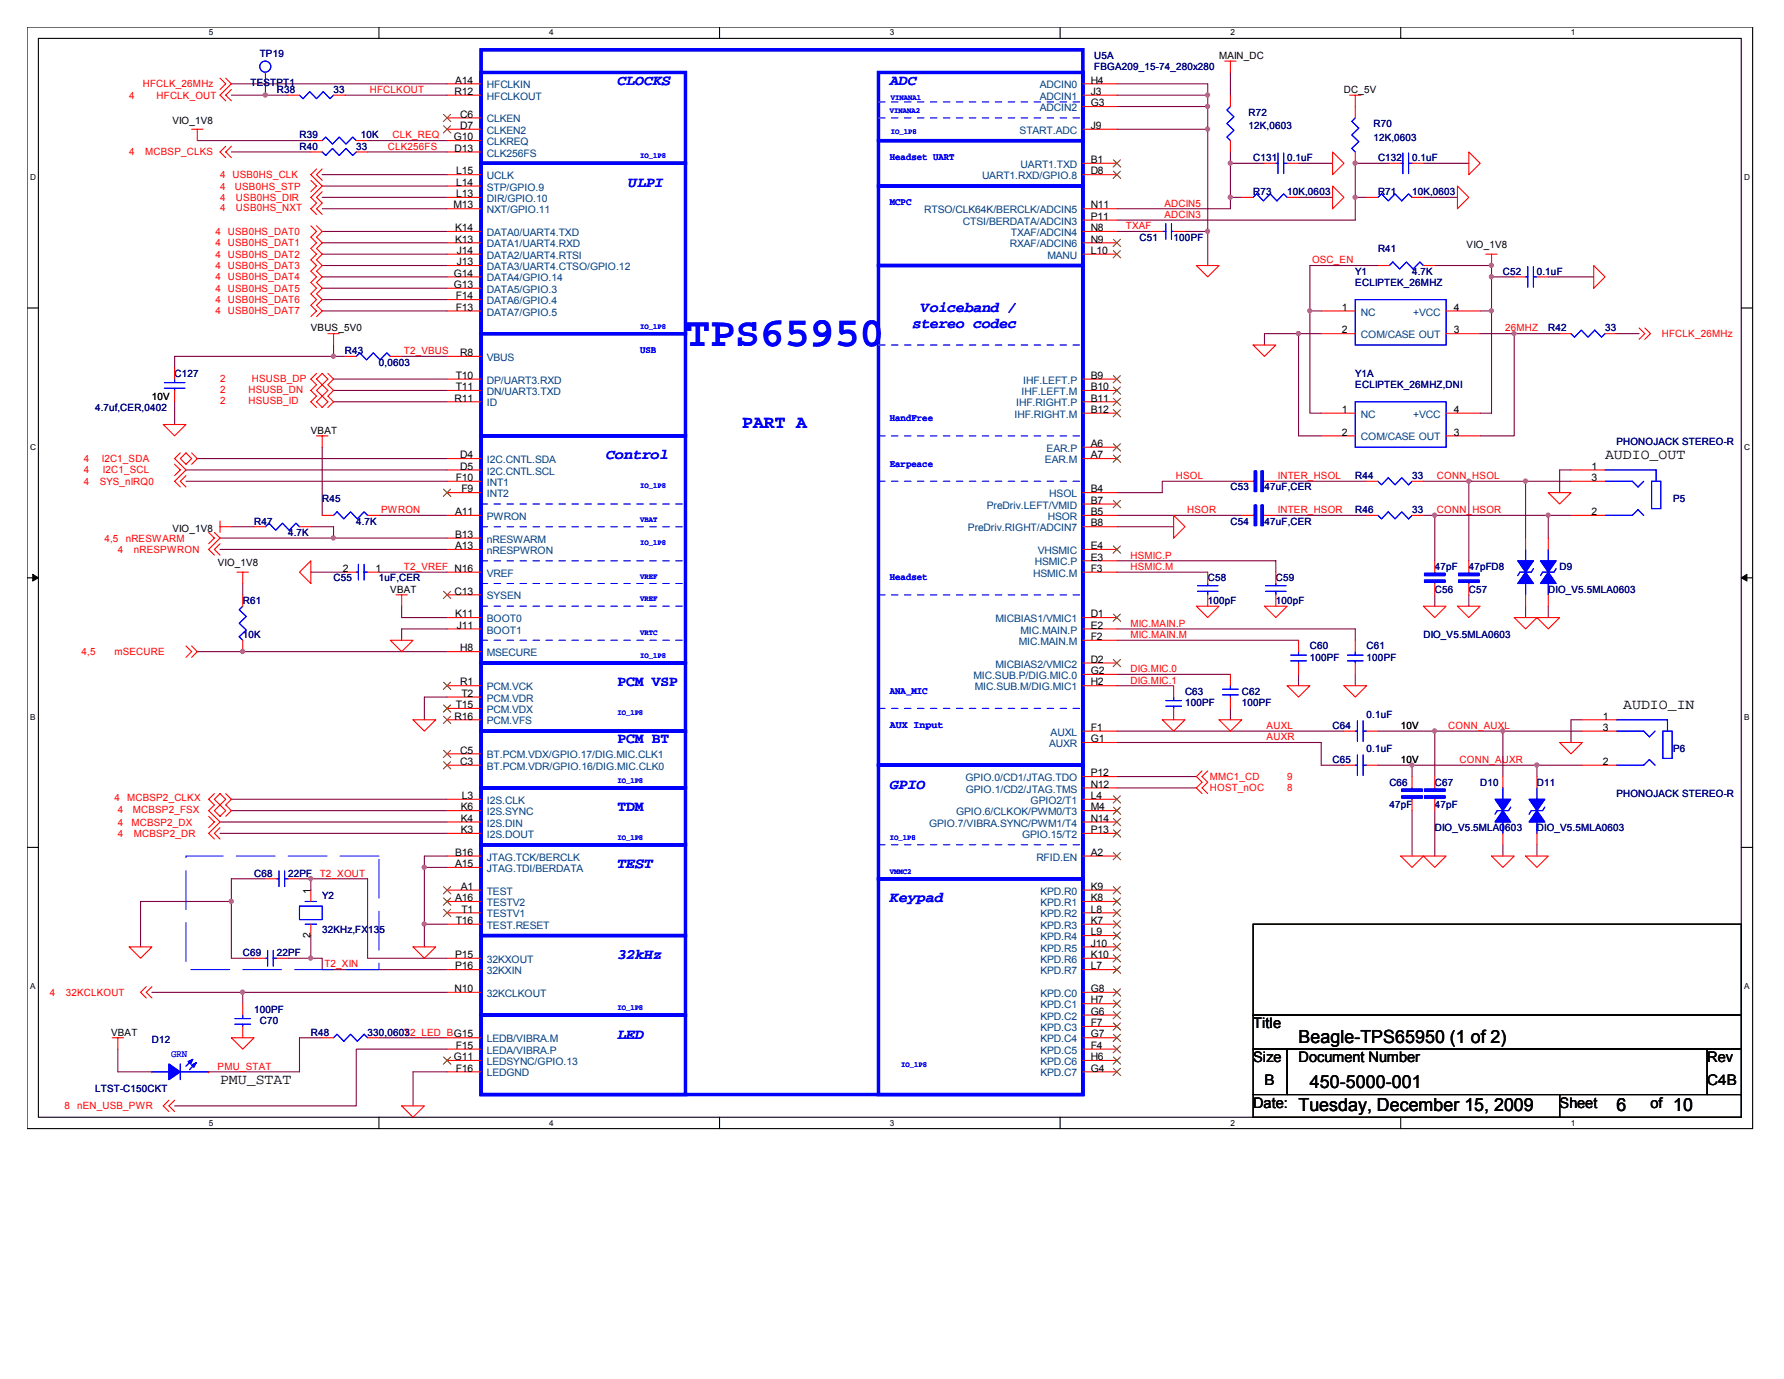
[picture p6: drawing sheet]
<svg xmlns="http://www.w3.org/2000/svg" width="279mm" height="216mm" viewBox="0 0 279 216" stroke-linecap="round" stroke-linejoin="round" font-family="sans-serif">
<path d="M4.2 4.2h270.3v172.5h-270.3zM6 6h266.7v168.9h-266.7z" fill="none" stroke="#000" stroke-width=".17"/>
<g fill="#fff">
<path d="M32.7 4.4h.7v1.4h-.7z"/>
<path d="M32.7 175.1h.7v1.4h-.7z"/>
</g>
<path d="M59.4 4.2v1.8M59.4 174.9v1.8" fill="none" stroke="#000" stroke-width=".17"/>
<g fill="#fff">
<path d="M86 4.4h.7v1.4h-.7z"/>
<path d="M86 175.1h.7v1.4h-.7z"/>
</g>
<path d="M112.7 4.2v1.8M112.7 174.9v1.8" fill="none" stroke="#000" stroke-width=".17"/>
<g fill="#fff">
<path d="M139.4 4.4h.6v1.4h-.6z"/>
<path d="M139.4 175.1h.6v1.4h-.6z"/>
</g>
<path d="M166 4.2v1.8M166 174.9v1.8" fill="none" stroke="#000" stroke-width=".17"/>
<g fill="#fff">
<path d="M192.7 4.4h.7v1.4h-.7z"/>
<path d="M192.7 175.1h.7v1.4h-.7z"/>
</g>
<path d="M219.4 4.2v1.8M219.4 174.9v1.8" fill="none" stroke="#000" stroke-width=".17"/>
<g fill="#fff">
<path d="M246 4.4h.7v1.4h-.7z"/>
<path d="M246 175.1h.7v1.4h-.7z"/>
<path d="M4.7 27.1h.9v1.4h-.9z"/>
<path d="M273.2 27.1h.9v1.4h-.9z"/>
<path d="M4.7 69.3h.9v1.4h-.9z"/>
<path d="M273.2 69.3h.9v1.4h-.9z"/>
</g>
<path d="M4.2 48.2h1.8M272.7 48.2h1.8" fill="none" stroke="#000" stroke-width=".17"/>
<g fill="#fff">
<path d="M4.7 111.5h.8v1.4h-.8z"/>
<path d="M273.2 111.5h.8v1.4h-.8z"/>
</g>
<path d="M4.2 90.5h1.8M272.7 90.5h1.8" fill="none" stroke="#000" stroke-width=".17"/>
<path d="M5.1 89.9l.9 .6-.9 .5zM272.7 90.5l.9-.6v1.1z" fill="#000" stroke="#000" stroke-width=".16"/>
<g fill="#fff">
<path d="M4.7 153.8h.8v1.4h-.8z"/>
<path d="M273.2 153.8h.8v1.4h-.8z"/>
</g>
<path d="M4.2 132.7h1.8M272.7 132.7h1.8M196.3 144.7h76.4v14.2h-76.4zM196.3 158.9h76.4v5.4h-76.4zM196.3 164.3h5.3v7.1h-5.3zM196.3 171.4h48v3.5h-48zM201.6 164.3h65.8v7.1h-65.8zM244.3 171.4h28.4v3.5h-28.4zM267.4 164.3h5.3v7.1h-5.3z" fill="none" stroke="#000" stroke-width=".17"/>
<g fill="none" stroke="#800040" stroke-width=".17">
<path d="M36.2 13.1h33.8M36.2 14.9h8.9M41.6 11.3v3.6M54 14.9h16M174.9 16.7h14.2M174.9 13.1h14.2v28.5M174.9 14.9h14.2M192.7 11.3v3.6M30.9 22h17.8M36.2 23.8h12.5M50.5 36.2h19.5M50.5 32.7h19.5"/>
<path d="M50.5 27.3h19.5M50.5 29.1h19.5M50.5 38h19.5M50.5 30.9h19.5M50.5 39.8h19.5M57.6 22h12.4M57.6 23.8h12.4M174.9 36.2h5.4M174.9 20.2h14.2M185.6 36.2h3.5M192.7 25.6v5.3h1.8M192.7 23.8v1.8h5.3"/>
<path d="M192.7 30.9v1.8h-17.8M203.4 30.9h5.3M203.4 25.6h5.3M212.3 30.9h1.7M217.6 25.6h-5.3v8.9h-37.4M222.9 30.9h5.4M222.9 25.6h7.1M50.5 41.6h19.5M50.5 46.9h19.5M50.5 43.3h19.5M50.5 45.1h19.5M50.5 48.7h19.5"/>
<path d="M52.2 54v1.8M52.2 59.4h17.8M54 55.8h-26.7v1.8M62.9 55.8h7.1M203.4 52.2v16h3.5M205.1 48.7v16h1.8M206.9 52.2h-8.9v1.8M215.8 41.6h-10.7v7.1h1.8M224.7 41.6h8.9v23.1h-1.8M231.8 48.7h1.8M231.8 52.2h12.5M233.6 43.3h3.6"/>
<path d="M237.2 52.2v16h-5.4M242.5 43.3h7.1M253.2 52.2h3.5M27.3 62.9v3.6M29.1 75.4h40.9M29.1 73.6h40.9M30.9 71.8h39.1M50.5 70v10.7M52.2 61.1h17.8M52.2 62.9h17.8M194.5 75.4h-12.5v1.7h-7.1M199.8 75.4h14.2"/>
<path d="M222.9 75.4h7.1M238.9 75.4h-8.9v12.4M238.9 75.4h7.1M238.9 75.4v8.8M246 73.6h-1.7v3.5M34.5 84.2h35.5M34.5 86h35.5M36.2 82.5h3.6M38 91.4v1.7M48.7 89.6h5.3M48.7 82.5h3.5v1.7M59.4 89.6h10.6"/>
<path d="M59.4 80.7h10.6M62.9 94.9v1.8h7.1M70 98.5h-7.1v1.7M174.9 89.6h14.2M174.9 98.5h37.4v1.7M174.9 87.8h24.9v1.8M174.9 82.5h8.9M174.9 80.7h19.6M199.8 80.7h14.2M222.9 80.7h23.1M224.7 80.7v7.1M224.7 93.1v1.8"/>
<path d="M230 93.1v1.8M238.9 94.9v1.8M242.5 80.7v3.5M242.5 94.9v1.8M30.9 102h39.1M70 109.1h-3.5v3.6M174.9 105.6h17.8M174.9 114.5h35.6M174.9 107.4h8.9M174.9 116.2h32v3.6h3.6M174.9 100.2h28.5M192.7 110.9v1.8"/>
<path d="M203.4 105.6v1.8M212.3 105.6v1.8M215.8 114.5h32M215.8 119.8h32M221.1 119.8v1.8M224.7 114.5v7.1M235.4 114.5v7.1M240.7 119.8v1.8M247.8 112.7h-1.8v3.5M34.5 128.7h35.5M34.5 130.5h35.5M36.2 126.9h33.8"/>
<path d="M36.2 125.1h33.8M41.6 137.6h-5.4v12.4h3.6M46.9 137.6h10.7v12.4h12.4M48.7 137.6v1.8M66.5 135.8h3.5M70 134h-3.5v14.3M174.9 121.6h12.5M174.9 123.4h12.5M221.1 126.9v7.1M224.7 126.9v7.1M235.4 132.2v1.8M240.7 132.2v1.8"/>
<path d="M23.8 155.4h46.2M36.2 141.1h-14.2v7.2M38 155.4v1.7M45.1 150h5.4v1.8h19.5M48.7 146.5v3.5M66.5 144.7h3.5M18.5 164.3v3.5h5.3M50.5 162.5h-3.6v5.3h-14.2M59.4 162.5h10.6M70 164.3h-14.2v8.8h-28.5M70 167.8h-5.3v5.3"/>
</g>
<g fill="#f0f" stroke="#f0f" stroke-width=".17">
<circle cx="230" cy="75.3" r=".32"/>
<circle cx="240.7" cy="119.8" r=".32"/>
<circle cx="221.1" cy="119.8" r=".32"/>
<circle cx="189.1" cy="20.2" r=".32"/>
<circle cx="48.7" cy="150" r=".32"/>
<circle cx="224.7" cy="114.4" r=".32"/>
<circle cx="235.3" cy="114.4" r=".32"/>
<circle cx="48.7" cy="137.6" r=".32"/>
<circle cx="52.2" cy="84.2" r=".32"/>
<circle cx="38" cy="155.3" r=".32"/>
<circle cx="233.6" cy="48.7" r=".32"/>
<circle cx="233.6" cy="43.3" r=".32"/>
<circle cx="203.3" cy="52.2" r=".32"/>
<circle cx="38" cy="102" r=".32"/>
<circle cx="238.9" cy="75.3" r=".32"/>
<circle cx="41.5" cy="14.9" r=".32"/>
<circle cx="36.2" cy="141.1" r=".32"/>
<circle cx="242.5" cy="80.7" r=".32"/>
<circle cx="189.1" cy="36.2" r=".32"/>
<circle cx="189.1" cy="16.7" r=".32"/>
<circle cx="224.7" cy="80.7" r=".32"/>
<circle cx="66.4" cy="135.8" r=".32"/>
<circle cx="66.4" cy="144.7" r=".32"/>
<circle cx="189.1" cy="14.9" r=".32"/>
<circle cx="192.7" cy="25.5" r=".32"/>
<circle cx="192.7" cy="30.9" r=".32"/>
<circle cx="233.6" cy="41.5" r=".32"/>
<circle cx="237.1" cy="52.2" r=".32"/>
<circle cx="205.1" cy="48.7" r=".32"/>
<circle cx="212.2" cy="30.9" r=".32"/>
<circle cx="212.2" cy="25.5" r=".32"/>
<circle cx="52.2" cy="55.8" r=".32"/>
</g>
<g fill="none" stroke="#f00" stroke-width=".17">
<path d="M34.5 12.2l.8 .9-.8 .9M35.3 12.2l.9 .9-1.7 1.8 .8 .9M36.2 14l-.9 .9 .9 .9M41.6 11.3h.1M45.1 14.9h1.8M52.2 14.9h1.8M70 14.9h5.4M70 13.1h5.4M70 18.5h5.4M169.6 14.9h5.3M169.6 13.1h5.3M169.6 16.7h5.3"/>
<path d="M191.8 9.6h1.8M192.7 9.6v1.7M192.7 14.9v1.8M211.4 14.9h1.7M212.3 14.9v3.6M30 20.2h1.8M30.9 20.2v1.8M35.3 22.9l-.8 .9 .8 .9M36.2 22.9l-.9 .9 .9 .9M48.7 35.3l.9 .9-.9 .9 .9 .9-.9 .9 .9 .9-.9 .9 .9 .9-.9 .9 .9 .8-.9 .9 .9 .9-.9 .9 .9 .9-.9 .9 .9 .9-.9 .9M48.7 28.2l.9 .9-.9 .9M48.7 22h1.8"/>
<path d="M48.7 23.8h1.8M49.6 26.5l-.9 .8 1.8 1.8-1.8 1.8 .9 .9-.9 .9 .9 .9M49.6 35.3l.9 .9-.9 .9 .9 .9-.9 .9 .9 .9-.9 .9 .9 .9-.9 .9 .9 .8-.9 .9 .9 .9-.9 .9 .9 .9-.9 .9 .9 .9-.9 .9M50.5 26.5l-.9 .8 .9 .9M50.5 30l-.9 .9 .9 .9-.9 .9 .9 .9M55.8 22h1.8M55.8 23.8h1.8M70 20.2h5.4M70 39.8h5.4M70 36.2h5.4M70 22h5.4M70 38h5.4"/>
<path d="M70 32.7h5.4M70 27.3h5.4M70 29.1h5.4M70 30.9h5.4M70 23.8h5.4M169.6 20.2h5.3M169.6 39.8h5.3M169.6 36.2h5.3M169.6 25.6h5.3M169.6 38h5.3M169.6 34.5h5.3M169.6 32.7h5.3"/>
<path d="M169.6 27.3h5.3M180.3 36.2h1.7M183.8 36.2h1.8M192.7 22v1.8M194.5 30.9h1.8M198 25.6h1.8M201.6 25.6h1.8M201.6 30.9h1.8M208.7 29.1l1.8 1.8-1.8 1.8zM208.7 23.8l1.8 1.8-1.8 1.7zM212.3 23.8v1.8M214 30.9h1.8"/>
<path d="M217.6 25.6h1.8M221.1 25.6h1.8M221.1 30.9h1.8M228.3 29.1l1.7 1.8-1.7 1.8zM230 23.8l1.8 1.8-1.8 1.7zM232.7 39.8h1.8M233.6 39.8v1.8M27.3 57.6v1.8M49.6 58.5l-.9 .9 .9 .8-.9 .9 .9 .9-.9 .9 .9 .9M49.6 59.4l.9-.9 .8 .9-.8 .8zM51.3 58.5l.9 .9-.9 .8 .9 .9-.9 .9 .9 .9-.9 .9M51.3 52.2h1.8"/>
<path d="M52.2 52.2v1.8M54 55.8h1.8M61.1 55.8h1.8M70 41.6h5.4M70 48.7h5.4M70 43.3h5.4M70 55.8h5.4M70 59.4h5.4M70 46.9h5.4M70 45.1h5.4M169.6 59.4h5.3M187.4 41.6h3.5l-1.8 1.7z"/>
<path d="M196.3 54h3.5l-1.8 1.8zM206.9 52.2h5.4M206.9 48.7h5.4M215.8 41.6h1.8M222.9 41.6h1.8M226.5 52.2h5.3M226.5 48.7h5.3M237.2 43.3h1.7M240.7 43.3h1.8M244.3 52.2h1.7M249.6 41.6l1.8 1.7-1.8 1.8zM251.4 52.2h1.8"/>
<path d="M256.7 51.3l.9 .9-.9 .9M257.6 51.3l.9 .9-.9 .9M25.6 66.5h3.5l-1.8 1.7zM27.3 72.7l.9 .9-.9 .9M27.3 61.1v1.8M28.2 70.9l-.9 .9 1.8 1.8-1.8 1.8 .9 .8M29.1 70.9l.9 .9-.9 .9-.9-.9zM29.1 74.5l-.9 .9 .9 .8M30 70.9l.9 .9-.9 .9M49.6 62.9l.9-.9 .8 .9-.8 .9zM49.6 68.2h1.7M50.5 60.2l-.9 .9 .9 .9"/>
<path d="M50.5 60.2l.8 .9-.8 .9M50.5 68.2v1.8M70 73.6h5.4M70 75.4h5.4M70 61.1h5.4M70 62.9h5.4M70 71.8h5.4M70 77.1h5.4M169.6 64.7h5.3M169.6 61.1h5.3M169.6 62.9h5.3M169.6 70h5.3"/>
<path d="M169.6 71.8h5.3M169.6 77.1h5.3M169.6 78.9h5.3M194.5 75.4h1.8M198 75.4h1.8M206.9 68.2h5.4M206.9 64.7h5.4M214 75.4h1.8M221.1 75.4h1.8M226.5 68.2h5.3M226.5 64.7h5.3M242.5 77.1h3.5l-1.7 1.8z"/>
<path d="M246 73.6h5.4M246 75.4h5.4M32.7 83.4l.9 .8-.9 .9M33.6 83.4l.9 .8-1.8 1.8 .9 .9M34.5 85.1l-.9 .9 .9 .9M34.5 82.5h1.7M34.5 81.6v1.8M37.1 89.6h1.8M38 89.6v1.8M38 93.1v1.8M39.8 82.5h1.8M46.9 82.5h1.8"/>
<path d="M48.7 87.8v3.6l-1.8-1.8zM50.5 80.7h1.7M54 89.6h1.8M57.6 89.6h1.8M57.6 80.7h1.8M62 93.1h1.8M62.9 93.1v1.8M70 93.1h5.4M70 89.6h5.4M70 80.7h5.4M70 86h5.4M70 96.7h5.4"/>
<path d="M70 98.5h5.4M70 84.2h5.4M169.6 82.5h5.3M169.6 89.6h5.3M169.6 80.7h5.3M169.6 86h5.3M169.6 96.7h5.3M169.6 87.8h5.3M169.6 98.5h5.3M183.8 80.7l1.8 1.8-1.8 1.7zM187.4 94.9h3.5l-1.8 1.8zM189.1 89.6v1.8"/>
<path d="M189.1 93.1v1.8M194.5 80.7h1.8M198 94.9h3.6l-1.8 1.8zM198 80.7h1.8M199.8 89.6v1.8M199.8 93.1v1.8M214 80.7h1.8M221.1 80.7h1.8M222.9 94.9h3.6l-1.8 1.8zM224.7 87.8v1.8M224.7 91.4v1.7M228.3 94.9h3.5l-1.8 1.8z"/>
<path d="M230 87.8v1.8M230 91.4v1.7M237.2 96.7h3.5l-1.8 1.8zM238.9 84.2v1.8M238.9 93.1v1.8M240.7 96.7h3.6l-1.8 1.8zM242.5 84.2v1.8M242.5 93.1v1.8M246 80.7h5.4M29.1 101.1l.9 .9-.9 .9M30 101.1l.9 .9-.9 .9M38 100.2v1.8"/>
<path d="M61.1 100.2h3.6l-1.8 1.8zM64.7 112.7h3.5l-1.7 1.8zM70 119.8h5.4M70 112.7h5.4M70 107.4h5.4M70 118h5.4M70 110.9h5.4M70 109.1h5.4M70 102h5.4M169.6 114.5h5.3M169.6 103.8h5.3M169.6 116.2h5.3"/>
<path d="M169.6 100.2h5.3M169.6 105.6h5.3M169.6 107.4h5.3M182 112.7h3.6l-1.8 1.8zM183.8 107.4v1.7M183.8 110.9v1.8M190.9 112.7h3.6l-1.8 1.8zM192.7 105.6v1.8M192.7 109.1v1.8M201.6 107.4h3.5l-1.7 1.7zM203.4 100.2v1.8M203.4 103.8v1.8"/>
<path d="M210.5 107.4h3.5l-1.7 1.7zM210.5 114.5h1.8M210.5 119.8h1.8M212.3 100.2v1.8M212.3 103.8v1.8M214 114.5h1.8M214 119.8h1.8M244.3 116.2h3.5l-1.8 1.8zM247.8 114.5h5.4M247.8 119.8h5.4M247.8 112.7h5.4M32.7 127.8l.9 .9-.9 .9"/>
<path d="M33.6 124.2l-.9 .9 .9 .9-.9 .9 1.8 1.8-1.8 1.8 .9 .9M33.6 126.9l.9-.9 .8 .9-.8 .9zM33.6 125.1l.9-.9 .8 .9-.8 .9zM34.5 129.6l-.9 .9 .9 .9M35.3 124.2l.9 .9-.9 .9 .9 .9-.9 .9M41.6 137.6h1.7M45.1 137.6h1.8M48.7 139.4v1.7M70 125.1h5.4M70 128.7h5.4M70 134h5.4M70 130.5h5.4"/>
<path d="M70 126.9h5.4M70 139.4h5.4M70 135.8h5.4M169.6 125.1h5.3M169.6 123.4h5.3M169.6 121.6h5.3M169.6 128.7h5.3M169.6 134h5.3M169.6 130.5h5.3M169.6 126.9h5.3M169.6 139.4h5.3M188.3 120.7l-.9 .9 .9 .9-.9 .9 .9 .8"/>
<path d="M189.1 120.7l-.8 .9 .8 .9-.8 .9 .8 .8M219.4 134h3.5l-1.8 1.8zM221.1 121.6v1.8M221.1 125.1v1.8M222.9 134h3.6l-1.8 1.8zM224.7 121.6v1.8M224.7 125.1v1.8M233.6 134h3.6l-1.8 1.8zM235.4 121.6v1.8M235.4 130.5v1.7M238.9 134h3.6l-1.8 1.8zM240.7 121.6v1.8"/>
<path d="M240.7 130.5v1.7M20.2 148.3h3.6l-1.8 1.7zM22.9 154.5l-.9 .9 .9 .9M23.8 154.5l-.9 .9 .9 .9M38 157.1v1.8M39.8 150h1.8M43.3 150h1.8M48.7 144.7v1.8M64.7 148.3h3.5l-1.7 1.7zM70 150h5.4M70 144.7h5.4M70 155.4h5.4"/>
<path d="M70 151.8h5.4M70 142.9h5.4M70 141.1h5.4M169.6 150h5.3M169.6 144.7h5.3M169.6 155.4h5.3M169.6 151.8h5.3M169.6 148.3h5.3M169.6 146.5h5.3M169.6 142.9h5.3M169.6 141.1h5.3M169.6 158.9h5.3"/>
<path d="M169.6 157.1h5.3M17.6 162.5h1.7M18.5 162.5v1.8M23.8 167.8h.1M26.5 172.3l-.9 .8 .9 .9M27.3 172.3l-.8 .8 .8 .9M32.7 167.8h.1M36.2 162.5h3.6l-1.8 1.8zM38 160.7v1.8M50.5 162.5h1.7M57.6 162.5h1.8M62.9 173.1h3.6l-1.8 1.8z"/>
<path d="M70 162.5h5.4M70 167.8h5.4M70 164.3h5.4M70 166h5.4M169.6 162.5h5.3M169.6 167.8h5.3M169.6 164.3h5.3M169.6 166h5.3M169.6 160.7h5.3"/>
</g>
<path d="M29.1 134h30.3v17.8h-30.3z" fill="none" stroke="#00f" stroke-width=".16" stroke-dasharray="6.1 2"/>
<g fill="none" stroke="#00f" stroke-width=".17">
<path d="M46.9 14.9l.6 .6 1-1.1 1.1 1.1 1-1.1 1.1 1.1 .5-.6M192.7 16.7l-.5 .5 1.1 1.1-1.1 1 1.1 1.1-1.1 1.1 .5 .5M212.3 18.5l-.6 .5 1.1 1.1-1.1 1 1.1 1.1-1.1 1 .6 .6M50.5 22l.5-.5 1.1 1.1 1-1.1 1.1 1.1 1-1.1 .6 .5M50.5 23.8l.5 .5 1.1-1.1 1 1.1 1.1-1.1 1 1.1 .6-.5M182 36.2h.6M182.6 35v2.5M183.5 36.2h.3M183.5 35v2.5M196.3 30.9l.5-.5 1.1 1.1 1-1.1 1.1 1.1 1-1.1 .6 .5M199.8 25.6h.4M200.2 24v3.2"/>
<path d="M201 25.6h.6M201 24v3.2M215.8 30.9l.6-.5 1 1.1 1.1-1.1 1 1.1 1.1-1.1 .5 .5M219.4 25.6h.3M219.7 24v3.2M220.6 25.6h.5M220.6 24v3.2M25.7 59.9h3.3M27.3 59.4v.5M55.8 55.8l.5-.6 1.1 1.1 1.1-1.1 1 1.1 1.1-1.1 .5 .6M212.3 46.9h14.2v7.1h-14.2zM217.6 41.6l.5-.6 1.1 1.1 1.1-1.1 1 1.1 1.1-1.1 .5 .6"/>
<path d="M238.9 43.3h.4M239.3 41.7v3.3M240.2 43.3h.5M240.2 41.7v3.3M246 52.2l.6 .6 1-1.1 1.1 1.1 1.1-1.1 1 1.1 .6-.6M25.7 60.8h3.3M27.3 60.8v.3M196.3 75.4h.1M196.4 73.7h.4v3.3h-.4zM196.4 79.1h.4v3.2h-.4zM196.6 73.7v3.3M196.6 79.1v3.2"/>
<path d="M197.5 73.7h.4v3.3h-.4zM197.5 79.1h.4v3.2h-.4zM197.7 73.7v3.3M197.7 79.1v3.2M197.9 75.4h.1M212.3 62.9h14.2v7.1h-14.2zM215.8 75.4l.6 .5 1-1.1 1.1 1.1 1-1.1 1.1 1.1 .5-.5M251.4 75.4h4.3l.8 .8 .9-.8M251.4 73.6h8v1.8M258.7 75.4h1.4v4.2h-1.4zM38 94.9l-.5 .6 1.1 1-1.1 1.1 1.1 1-1.1 1.1 .5 .5M41.6 82.5l.5-.6 1.1 1.1 1-1.1 1.1 1.1 1.1-1.1 .5 .6"/>
<path d="M52.2 80.7l.6-.6 1 1.1 1.1-1.1 1.1 1.1 1-1.1 .6 .6M55.8 89.6h.3M56.1 88.3v2.5M57 89.6h.6M57 88.3v2.5M187.5 92.6h3.3M187.5 91.7h3.3M189.1 91.4v.3M189.1 92.6v.5M196.3 80.7h.1M197.9 80.7h.1M198.2 92.6h3.2"/>
<path d="M198.2 91.7h3.2M199.8 91.4v.3M199.8 92.6v.5M215.8 80.7l.6 .5 1-1.1 1.1 1.1 1-1.1 1.1 1.1 .5-.5M223.1 89.7h3.2v.4h-3.2zM223.1 90.8h3.2v.4h-3.2zM223.1 89.9h3.2M223.1 91h3.2M224.7 89.6v.1M224.7 91.2v.2M228.4 89.7h3.2v.4h-3.2zM228.4 90.8h3.2v.4h-3.2z"/>
<path d="M228.4 89.9h3.2M228.4 91h3.2M230 89.6v.1M230 91.2v.2M238.9 86v1.8M238.9 91.4v1.7M240.2 89l-.4 .6h-1.8l-.3 .5M242.5 86v1.8M242.5 91.4v1.7M243.7 89l-.3 .6h-1.8l-.3 .5M251.4 80.7h4.3l.8-.9 .9 .9M182.6 109.7h2.4"/>
<path d="M182.6 110.6h2.4M183.8 109.1v.6M183.8 110.6v.3M191.5 107.9h2.4M191.5 108.8h2.4M192.7 107.4v.5M192.7 108.8v.3M202.1 102.6h2.5M202.1 103.5h2.5M203.4 102v.6M203.4 103.5v.3M211 102.6h2.5"/>
<path d="M211 103.5h2.5M212.3 114.5h.3M212.3 102v.6M212.3 103.5v.3M212.3 119.8h.3M212.6 112.9v3.2M212.6 118.2v3.2M213.5 114.5h.5M213.5 112.9v3.2M213.5 118.2v3.2M213.5 119.8h.5M253.2 114.5h4.2l.9 .9 .9-.9"/>
<path d="M253.2 119.8h4.2l.9-.9 .9 .9M253.2 112.7h8v1.8M260.4 114.5h1.5v4.2h-1.5zM43.3 137.6h.4M43.7 136.4v2.4M44.6 137.6h.5M44.6 136.4v2.4M219.5 124.6h3.3v.4h-3.3zM219.5 123.7h3.3M219.5 124.8h3.3M219.5 123.5h3.3v.4h-3.3zM221.1 123.4v.1"/>
<path d="M221.1 125v.1M223.1 123.5h3.2v.4h-3.2zM223.1 124.6h3.2v.4h-3.2zM223.1 123.7h3.2M223.1 124.8h3.2M224.7 123.4v.1M224.7 125v.1M235.4 123.4v1.7M235.4 128.7v1.8M236.6 126.4l-.3 .5h-1.8l-.4 .6M240.7 123.4v1.7M240.7 128.7v1.8"/>
<path d="M241.9 126.4l-.3 .5h-1.8l-.3 .6M36.8 159.5h2.4M38 158.9v.6M41.6 150h.3M41.9 148.8v2.5M42.8 150h.5M42.8 148.8v2.5M46.9 141.9h3.6v2.1h-3.6zM47.8 141.1h1.8M47.8 144.7h1.8M23.8 167.8h8.9M28.2 166.6v2.4"/>
<path d="M30.2 165.9l-1.1 1M30.7 166.4l-1 1.1M36.8 160.4h2.4M38 160.4v.3M52.2 162.5l.6-.6 1 1.1 1.1-1.1 1.1 1.1 1-1.1 .6 .6"/>
<circle cx="41.6" cy="10.4" r=".87"/>
</g>
<g fill="#00f" stroke="#00f" stroke-width=".17">
<path d="M240.7 126.9l1.2 1.8h-2.4z" fill-rule="evenodd"/>
<path d="M239.5 125.1h2.4l-1.2 1.8z" fill-rule="evenodd"/>
<path d="M240.7 126.9l1.2 1.8h-2.4z" fill-rule="evenodd"/>
<path d="M239.5 125.1h2.4l-1.2 1.8z" fill-rule="evenodd"/>
<path d="M235.4 126.9l1.2 1.8h-2.5z" fill-rule="evenodd"/>
<path d="M234.1 125.1h2.5l-1.2 1.8z" fill-rule="evenodd"/>
<path d="M235.4 126.9l1.2 1.8h-2.5z" fill-rule="evenodd"/>
<path d="M234.1 125.1h2.5l-1.2 1.8z" fill-rule="evenodd"/>
<path d="M242.5 89.6l1.2 1.8h-2.4z" fill-rule="evenodd"/>
<path d="M241.3 87.8h2.4l-1.2 1.8z" fill-rule="evenodd"/>
<path d="M242.5 89.6l1.2 1.8h-2.4z" fill-rule="evenodd"/>
<path d="M241.3 87.8h2.4l-1.2 1.8z" fill-rule="evenodd"/>
<path d="M238.9 89.6l1.3 1.8h-2.5z" fill-rule="evenodd"/>
<path d="M237.7 87.8h2.5l-1.3 1.8z" fill-rule="evenodd"/>
<path d="M238.9 89.6l1.3 1.8h-2.5z" fill-rule="evenodd"/>
<path d="M237.7 87.8h2.5l-1.3 1.8z" fill-rule="evenodd"/>
<path d="M30 166.8l.7-.4-.3 .7z" fill-rule="evenodd"/>
<path d="M29.5 166.2l.7-.3-.4 .7z" fill-rule="evenodd"/>
<path d="M26.5 166.6l1.7 1.2-1.7 1.2z" fill-rule="evenodd"/>
<path d="M30 166.8l.7-.4-.3 .7z" fill-rule="evenodd"/>
<path d="M29.5 166.2l.7-.3-.4 .7z" fill-rule="evenodd"/>
<path d="M26.5 166.6l1.7 1.2-1.7 1.2z" fill-rule="evenodd"/>
</g>
<g fill="none" stroke="#00f" stroke-width=".51">
<path d="M75.4 11.3h32v14.3h-32zM75.4 7.8h94.2v163.6h-94.2zM137.6 11.3h32v10.7h-32zM75.4 25.6h32v26.6h-32zM137.6 22h32v7.1h-32zM137.6 29.1h32v12.5h-32zM75.4 52.2h32v16h-32zM137.6 41.6h32v78.2h-32zM75.4 68.2h32v35.6h-32zM75.4 103.8h32v10.7h-32zM75.4 114.5h32v8.9h-32zM137.6 119.8h32v17.8h-32z"/>
<path d="M75.4 123.4h32v8.8h-32zM75.4 132.2h32v14.3h-32zM137.6 137.6h32v33.8h-32zM75.4 158.9h32v12.5h-32zM75.4 146.5h32v12.4h-32z"/>
</g>
<g fill="none" stroke="#fff" stroke-width=".16" stroke-dasharray="1 1 1 1 1 1 1 1">
<path d="M137.6 16h32M137.6 18.5h32M169.6 16h.1M169.6 18.5h.1M137.6 54h32M169.6 54h.1M75.4 78.9h32M107.4 78.9h.1M137.6 68.2h32M137.6 75.4h32M169.6 68.2h.1M169.6 75.4h.1"/>
<path d="M75.4 82.5h32M75.4 87.8h32M75.4 91.4h32M75.4 94.9h32M107.4 82.5h.1M107.4 87.8h.1M107.4 91.4h.1M107.4 94.9h.1M137.6 93.1h32M169.6 93.1h.1M75.4 100.2h32M107.4 100.2h.1"/>
<path d="M137.6 110.9h32M169.6 110.9h.1M137.6 132.2h32M169.6 132.2h.1"/>
</g>
<g fill="none" stroke="#00f" stroke-width=".16" stroke-dasharray="1 1 1 1 1 1 1 1">
<path d="M137.6 16h32M137.6 18.5h32M169.6 16h.1M169.6 18.5h.1M137.6 54h32M169.6 54h.1M75.4 78.9h32M107.4 78.9h.1M137.6 68.2h32M137.6 75.4h32M169.6 68.2h.1M169.6 75.4h.1"/>
<path d="M75.4 82.5h32M75.4 87.8h32M75.4 91.4h32M75.4 94.9h32M107.4 82.5h.1M107.4 87.8h.1M107.4 91.4h.1M107.4 94.9h.1M137.6 93.1h32M169.6 93.1h.1M75.4 100.2h32M107.4 100.2h.1"/>
<path d="M137.6 110.9h32M169.6 110.9h.1M137.6 132.2h32M169.6 132.2h.1"/>
</g>
<g fill="none" stroke="#804000" stroke-width=".16">
<path d="M69.5 17.9l1.1 1.1M69.5 19.7l1.1 1.1M70.6 17.9l-1.2 1.1M70.6 19.7l-1.2 1.1M174.4 39.2l1.1 1.2M174.4 37.5l1.1 1.1M174.4 26.8l1.1 1.1M174.4 25l1.1 1.2M175.5 39.2l-1.2 1.2M175.5 37.5l-1.2 1.1M175.5 26.8l-1.2 1.1M175.5 25l-1.2 1.2"/>
<path d="M174.4 58.8l1.1 1.1M175.5 58.8l-1.2 1.1M69.5 76.6l1.1 1.1M70.6 76.6l-1.2 1.1M174.4 60.6l1.1 1.1M174.4 62.4l1.1 1.1M174.4 64.1l1.1 1.2M174.4 69.5l1.1 1.1M174.4 71.2l1.1 1.2M174.4 78.4l1.1 1.1M175.5 60.6l-1.2 1.1M175.5 62.4l-1.2 1.1"/>
<path d="M175.5 64.1l-1.2 1.2M175.5 69.5l-1.2 1.1M175.5 71.2l-1.2 1.2M175.5 78.4l-1.2 1.1M69.5 92.6l1.1 1.1M70.6 92.6l-1.2 1.1M174.4 85.5l1.1 1.1M174.4 96.1l1.1 1.2M175.5 85.5l-1.2 1.1M175.5 96.1l-1.2 1.2M69.5 117.5l1.1 1.1M69.5 119.3l1.1 1.1"/>
<path d="M69.5 112.1l1.1 1.2M69.5 110.4l1.1 1.1M69.5 106.8l1.1 1.1M70.6 117.5l-1.2 1.1M70.6 119.3l-1.2 1.1M70.6 112.1l-1.2 1.2M70.6 110.4l-1.2 1.1M70.6 106.8l-1.2 1.1M174.4 103.3l1.1 1.1M175.5 103.3l-1.2 1.1M69.5 138.8l1.1 1.2M70.6 138.8l-1.2 1.2"/>
<path d="M174.4 124.6l1.1 1.1M174.4 128.1l1.1 1.2M174.4 133.5l1.1 1.1M174.4 138.8l1.1 1.2M174.4 126.4l1.1 1.1M174.4 129.9l1.1 1.2M175.5 124.6l-1.2 1.1M175.5 128.1l-1.2 1.2M175.5 133.5l-1.2 1.1M175.5 138.8l-1.2 1.2M175.5 126.4l-1.2 1.1M175.5 129.9l-1.2 1.2"/>
<path d="M69.5 140.6l1.1 1.1M69.5 142.4l1.1 1.1M70.6 140.6l-1.2 1.1M70.6 142.4l-1.2 1.1M174.4 154.8l1.1 1.2M174.4 151.3l1.1 1.1M174.4 149.5l1.1 1.1M174.4 147.7l1.1 1.1M174.4 145.9l1.1 1.2M174.4 144.1l1.1 1.2M174.4 142.4l1.1 1.1M174.4 140.6l1.1 1.1"/>
<path d="M174.4 158.4l1.1 1.1M174.4 156.6l1.1 1.1M175.5 154.8l-1.2 1.2M175.5 151.3l-1.2 1.1M175.5 149.5l-1.2 1.1M175.5 147.7l-1.2 1.1M175.5 145.9l-1.2 1.2M175.5 144.1l-1.2 1.2M175.5 142.4l-1.2 1.1M175.5 140.6l-1.2 1.1M175.5 158.4l-1.2 1.1M175.5 156.6l-1.2 1.1"/>
<path d="M69.5 165.5l1.1 1.1M70.6 165.5l-1.2 1.1M174.4 167.3l1.1 1.1M174.4 163.7l1.1 1.1M174.4 161.9l1.1 1.2M174.4 165.5l1.1 1.1M174.4 160.1l1.1 1.2M175.5 167.3l-1.2 1.1M175.5 163.7l-1.2 1.1M175.5 161.9l-1.2 1.2M175.5 165.5l-1.2 1.1M175.5 160.1l-1.2 1.2"/>
</g>
<text font-size="6.6" fill="#00f" x="107.4" y="54.2">TPS65950</text>
<text font-size="2.8" fill="#00f" x="116.2" y="67.1">PART A</text>
<g font-size="2.8">
<text x="203.4" y="163.2">Beagle-TPS65950 (1 of 2)</text>
<text x="203.4" y="173.9">Tuesday, December 15, 2009</text>
<text x="205.1" y="170.3">450-5000-001</text>
<text x="253.2" y="173.9">6</text>
<text x="262" y="173.9">10</text>
</g>
<g font-size="2.3" fill="#00f">
<text x="96.7" y="13.3">CLOCKS</text>
<text x="139.4" y="13.3">ADC</text>
<text x="98.5" y="29.3">ULPI</text>
<text x="142.9" y="51.4">stereo codec</text>
<text x="144.3" y="48.8">Voiceband /</text>
<text x="94.9" y="71.9">Control</text>
<text x="96.7" y="107.4">PCM VSP</text>
<text x="96.7" y="116.3">PCM BT</text>
<text x="139.4" y="123.5">GPIO</text>
<text x="96.7" y="127">TDM</text>
<text x="96.7" y="135.9">TEST</text>
<text x="139.4" y="141.3">Keypad</text>
<text x="96.7" y="150.2">32kHz</text>
<text x="96.7" y="162.6">LED</text>
</g>
<g font-size="2.3">
<text x="251.4" y="71.9">AUDIO_OUT</text>
<text x="254.2" y="111">AUDIO_IN</text>
<text x="196.3" y="161">Title</text>
<text x="196.3" y="166.3">Size</text>
<text x="203.4" y="166.3">Document Number</text>
<text x="267.4" y="166.3">Rev</text>
<text x="34.5" y="169.7">PMU_STAT</text>
<text x="196.3" y="173.4">Date:</text>
<text x="198" y="169.9">B</text>
<text x="244.3" y="173.4">Sheet</text>
<text x="258.5" y="173.4">of</text>
<text x="267.4" y="169.9">C4B</text>
</g>
<g font-size="1.6" fill="#000080">
<text x="40.7" y="8.9">TP19</text>
<text x="171.4" y="9.2">U5A</text>
<text x="171.4" y="11">FBGA209_15-74_280x280</text>
<text x="39.2" y="13.5">TESTPT1</text>
<text x="43.3" y="14.6">R38</text>
<text x="52.2" y="14.6">33</text>
<text x="46.9" y="21.7">R39</text>
<text x="46.9" y="23.5">R40</text>
<text x="55.8" y="23.5">33</text>
<text x="56.5" y="21.7">10K</text>
<text x="195.5" y="18.1">R72</text>
<text x="195.5" y="20.2">12K,0603</text>
<text x="215.1" y="19.9">R70</text>
<text x="215.1" y="22">12K,0603</text>
<text x="196.3" y="25.2">C131</text>
<text x="201.6" y="25.2">0.1uF</text>
<text x="215.8" y="25.2">C132</text>
<text x="221.1" y="25.2">0.1uF</text>
<text x="196.3" y="30.6">R73</text>
<text x="201.6" y="30.6">10K,0603</text>
<text x="215.8" y="30.6">R71</text>
<text x="221.1" y="30.6">10K,0603</text>
<text x="178.5" y="37.7">C51</text>
<text x="183.8" y="37.7">100PF</text>
<text x="215.8" y="39.5">R41</text>
<text x="212.3" y="43">Y1</text>
<text x="212.3" y="44.8">ECLIPTEK_26MHZ</text>
<text x="221.1" y="43">4.7K</text>
<text x="235.4" y="43">C52</text>
<text x="240.7" y="43">0.1uF</text>
<text x="242.5" y="51.9">R42</text>
<text x="251.4" y="51.9">33</text>
<text x="27.3" y="59">C127</text>
<text x="54" y="55.5">R43</text>
<text x="59.4" y="57.2">0,0603</text>
<text x="212.3" y="59">Y1A</text>
<text x="14.9" y="64.3">4.7uf,CER,0402</text>
<text x="212.3" y="60.8">ECLIPTEK_26MHZ,DNI</text>
<text x="253.2" y="69.7">PHONOJACK STEREO-R</text>
<text x="192.7" y="76.8">C53</text>
<text x="198" y="76.8">47uF,CER</text>
<text x="212.3" y="75">R44</text>
<text x="221.1" y="75">33</text>
<text x="39.8" y="82.1">R47</text>
<text x="45.1" y="83.9">4.7K</text>
<text x="50.5" y="78.6">R45</text>
<text x="55.8" y="82.1">4.7K</text>
<text x="192.7" y="82.1">C54</text>
<text x="198" y="82.1">47uF,CER</text>
<text x="212.3" y="80.3">R46</text>
<text x="221.1" y="80.3">33</text>
<text x="262" y="78.6">P5</text>
<text x="224.7" y="89.2">47pF</text>
<text x="230" y="89.2">47pFD8</text>
<text x="244.3" y="89.2">D9</text>
<text x="38" y="94.6">R61</text>
<text x="52.2" y="91">C55</text>
<text x="59.4" y="91">1uF,CER</text>
<text x="189.1" y="91">C58</text>
<text x="189.1" y="94.6">100pF</text>
<text x="199.8" y="91">C59</text>
<text x="199.8" y="94.6">100pF</text>
<text x="224.7" y="92.8">C56</text>
<text x="230" y="92.8">C57</text>
<text x="242.5" y="92.8">DIO_V5.5MLA0603</text>
<text x="38" y="99.9">10K</text>
<text x="205.1" y="101.7">C60</text>
<text x="214" y="101.7">C61</text>
<text x="222.9" y="99.9">DIO_V5.5MLA0603</text>
<text x="205.1" y="103.5">100PF</text>
<text x="214" y="103.5">100PF</text>
<text x="185.6" y="108.8">C63</text>
<text x="185.6" y="110.6">100PF</text>
<text x="194.5" y="108.8">C62</text>
<text x="194.5" y="110.6">100PF</text>
<text x="214" y="112.4">0.1uF</text>
<text x="208.7" y="114.1">C64</text>
<text x="208.7" y="119.5">C65</text>
<text x="214" y="117.7">0.1uF</text>
<text x="262" y="117.7">P6</text>
<text x="217.6" y="123">C66</text>
<text x="224.7" y="123">C67</text>
<text x="231.8" y="123">D10</text>
<text x="240.7" y="123">D11</text>
<text x="253.2" y="124.8">PHONOJACK STEREO-R</text>
<text x="217.6" y="126.6">47pF</text>
<text x="224.7" y="126.6">47pF</text>
<text x="224.7" y="130.1">DIO_V5.5MLA0603</text>
<text x="240.7" y="130.1">DIO_V5.5MLA0603</text>
<text x="39.8" y="137.2">C68</text>
<text x="45.1" y="137.2">22PF</text>
<text x="50.5" y="140.8">Y2</text>
<text x="38" y="149.7">C69</text>
<text x="43.3" y="149.7">22PF</text>
<text x="50.5" y="146.1">32KHz,FX135</text>
<text x="39.8" y="158.6">100PF</text>
<text x="40.7" y="160.4">C70</text>
<text x="23.8" y="163.4">D12</text>
<text x="48.7" y="162.1">R48</text>
<text x="57.6" y="162.1">330,0603</text>
<text x="14.9" y="171">LTST-C150CKT</text>
</g>
<g font-size="1.6">
<text x="190.9" y="9.2">MAIN_DC</text>
<text x="71.2" y="14.9">R12</text>
<text x="71.3" y="13.1">A14</text>
<text x="170.8" y="13.1">H4</text>
<text x="170.8" y="14.9">J3</text>
<text x="170.8" y="16.6">G3</text>
<text x="210.5" y="14.6">DC_5V</text>
<text x="27" y="19.3">VIO_1V8</text>
<text x="71.1" y="22">G10</text>
<text x="71.2" y="23.7">D13</text>
<text x="72.1" y="18.4">C6</text>
<text x="72.1" y="20.2">D7</text>
<text x="170.8" y="20.2">J9</text>
<text x="71.5" y="27.3">L15</text>
<text x="71.5" y="29.1">L14</text>
<text x="170.8" y="27.3">D8</text>
<text x="170.8" y="25.5">B1</text>
<text x="71" y="32.6">M13</text>
<text x="71.5" y="30.9">L13</text>
<text x="170.8" y="32.6">N11</text>
<text x="170.8" y="34.4">P11</text>
<text x="71.3" y="36.2">K14</text>
<text x="71.3" y="38">K13</text>
<text x="71.5" y="39.8">J14</text>
<text x="71.5" y="41.5">J13</text>
<text x="170.8" y="38">N9</text>
<text x="170.8" y="36.2">N8</text>
<text x="170.8" y="39.8">L10</text>
<text x="229.7" y="38.9">VIO_1V8</text>
<text x="71.1" y="43.3">G14</text>
<text x="71.1" y="45.1">G13</text>
<text x="71.4" y="46.9">F14</text>
<text x="48.7" y="51.9">VBUS_5V0</text>
<text x="71.4" y="48.6">F13</text>
<text x="210.1" y="52.2">2</text>
<text x="210.1" y="48.6">1</text>
<text x="227.7" y="52.2">3</text>
<text x="227.7" y="48.6">4</text>
<text x="71.4" y="59.3">T10</text>
<text x="72.1" y="55.8">R8</text>
<text x="170.8" y="59.3">B9</text>
<text x="23.8" y="62.6">10V</text>
<text x="71.2" y="62.9">R11</text>
<text x="71.4" y="61.1">T11</text>
<text x="170.8" y="62.9">B11</text>
<text x="170.8" y="64.6">B12</text>
<text x="170.8" y="61.1">B10</text>
<text x="210.1" y="64.6">1</text>
<text x="227.7" y="64.6">4</text>
<text x="48.7" y="67.9">VBAT</text>
<text x="72.1" y="71.8">D4</text>
<text x="170.8" y="71.8">A7</text>
<text x="170.8" y="70">A6</text>
<text x="210.1" y="68.2">2</text>
<text x="227.7" y="68.2">3</text>
<text x="71.4" y="75.3">F10</text>
<text x="72.1" y="73.5">D5</text>
<text x="72.3" y="77.1">F9</text>
<text x="170.8" y="77.1">B4</text>
<text x="249.3" y="73.5">1</text>
<text x="249.3" y="75.3">3</text>
<text x="27" y="83.4">VIO_1V8</text>
<text x="71.3" y="80.6">A11</text>
<text x="170.8" y="82.4">B8</text>
<text x="170.8" y="78.9">B7</text>
<text x="170.8" y="80.6">B5</text>
<text x="249.3" y="80.6">2</text>
<text x="34.1" y="88.7">VIO_1V8</text>
<text x="53.7" y="89.5">2</text>
<text x="58.8" y="89.5">1</text>
<text x="71.3" y="84.2">B13</text>
<text x="71.3" y="86">A13</text>
<text x="170.8" y="89.5">F3</text>
<text x="170.8" y="87.8">E3</text>
<text x="170.8" y="86">E4</text>
<text x="61.1" y="92.8">VBAT</text>
<text x="71.2" y="93.1">C13</text>
<text x="71.3" y="96.6">K11</text>
<text x="71.5" y="98.4">J11</text>
<text x="72.1" y="102">H8</text>
<text x="170.8" y="98.4">E2</text>
<text x="170.8" y="100.2">F2</text>
<text x="170.8" y="96.6">D1</text>
<text x="72.1" y="107.3">R1</text>
<text x="170.8" y="105.5">G2</text>
<text x="170.8" y="103.8">D2</text>
<text x="170.8" y="107.3">H2</text>
<text x="71.2" y="112.6">R16</text>
<text x="71.4" y="110.9">T15</text>
<text x="72.3" y="109.1">T2</text>
<text x="251" y="112.6">1</text>
<text x="72.1" y="118">C5</text>
<text x="72.1" y="119.8">C3</text>
<text x="170.8" y="116.2">G1</text>
<text x="170.8" y="114.4">F1</text>
<text x="219.4" y="114.1">10V</text>
<text x="219.4" y="119.5">10V</text>
<text x="251" y="119.8">2</text>
<text x="251" y="114.4">3</text>
<text x="72.3" y="125.1">L3</text>
<text x="170.8" y="121.5">P12</text>
<text x="170.8" y="125.1">L4</text>
<text x="170.8" y="123.3">N12</text>
<text x="72.2" y="130.4">K3</text>
<text x="72.2" y="128.7">K4</text>
<text x="72.2" y="126.9">K6</text>
<text x="170.8" y="128.7">N14</text>
<text x="170.8" y="126.9">M4</text>
<text x="170.8" y="130.4">P13</text>
<text x="71.3" y="135.8">A15</text>
<text x="71.3" y="134">B16</text>
<text x="170.8" y="134">A2</text>
<text x="48.6" y="139.9" transform="rotate(-90 48.6 139.9)">1</text>
<text x="71.3" y="141.1">A16</text>
<text x="72.2" y="139.3">A1</text>
<text x="72.3" y="142.9">T1</text>
<text x="170.8" y="142.9">L8</text>
<text x="170.8" y="141.1">K8</text>
<text x="170.8" y="139.3">K9</text>
<text x="48.6" y="146.8" transform="rotate(-90 48.6 146.8)">2</text>
<text x="71.3" y="150">P15</text>
<text x="71.4" y="144.7">T16</text>
<text x="170.8" y="150">K10</text>
<text x="170.8" y="148.2">J10</text>
<text x="170.8" y="146.4">L9</text>
<text x="170.8" y="144.7">K7</text>
<text x="71.2" y="155.3">N10</text>
<text x="71.3" y="151.8">P16</text>
<text x="170.8" y="155.3">G8</text>
<text x="170.8" y="151.8">L7</text>
<text x="170.8" y="160.7">F7</text>
<text x="170.8" y="158.9">G6</text>
<text x="170.8" y="157.1">H7</text>
<text x="17.4" y="162.1">VBAT</text>
<text x="71.1" y="166">G11</text>
<text x="71.4" y="164.2">F15</text>
<text x="71.4" y="167.8">F16</text>
<text x="170.8" y="167.8">G4</text>
<text x="170.8" y="164.2">F4</text>
<text x="170.8" y="162.4">G7</text>
<text x="170.8" y="166">H6</text>
</g>
<g font-size="1.6" fill="#f00">
<text x="20.2" y="15.5">4</text>
<text x="22.4" y="13.7">HFCLK_26MHz</text>
<text x="24.5" y="15.5">HFCLK_OUT</text>
<text x="57.9" y="14.6">HFCLKOUT</text>
<text x="60.7" y="23.5">CLK256FS</text>
<text x="61.5" y="21.7">CLK_REQ</text>
<text x="20.2" y="24.3">4</text>
<text x="22.7" y="24.3">MCBSP_CLKS</text>
<text x="34.5" y="27.9">4 USB0HS_CLK</text>
<text x="34.5" y="29.7">4</text>
<text x="36.8" y="29.7">USB0HS_STP</text>
<text x="34.5" y="31.5">4</text>
<text x="34.5" y="33.1">4</text>
<text x="37" y="31.5">USB0HS_DIR</text>
<text x="37" y="33.1">USB0HS_NXT</text>
<text x="176.3" y="35.9">TXAF</text>
<text x="182.4" y="32.3">ADCIN5</text>
<text x="182.4" y="34.1">ADCIN3</text>
<text x="33.7" y="40.3">4 USB0HS_DAT2</text>
<text x="33.7" y="38.6">4 USB0HS_DAT1</text>
<text x="33.7" y="36.8">4 USB0HS_DAT0</text>
<text x="205.5" y="41.2">OSC_EN</text>
<text x="33.7" y="45.7">4 USB0HS_DAT5</text>
<text x="33.7" y="47.5">4 USB0HS_DAT6</text>
<text x="33.7" y="43.9">4 USB0HS_DAT4</text>
<text x="33.7" y="42.1">4 USB0HS_DAT3</text>
<text x="33.7" y="49.2">4 USB0HS_DAT7</text>
<text x="235.7" y="51.9">26MHZ</text>
<text x="260.3" y="52.8">HFCLK_26MHz</text>
<text x="34.5" y="59.7">2</text>
<text x="39.5" y="59.7">HSUSB_DP</text>
<text x="63.2" y="55.5">T2_VBUS</text>
<text x="34.5" y="61.5">2</text>
<text x="34.5" y="63.3">2</text>
<text x="38.9" y="61.5">HSUSB_DN</text>
<text x="38.9" y="63.3">HSUSB_ID</text>
<text x="13.1" y="75.9">4</text>
<text x="13.1" y="72.3">4</text>
<text x="13.1" y="74.1">4</text>
<text x="15.6" y="75.9">SYS_nIRQ0</text>
<text x="16" y="72.3">I2C1_SDA</text>
<text x="16.1" y="74.1">I2C1_SCL</text>
<text x="184.1" y="75">HSOL</text>
<text x="200.2" y="75">INTER_HSOL</text>
<text x="225" y="75">CONN_HSOL</text>
<text x="59.7" y="80.3">PWRON</text>
<text x="185.9" y="80.3">HSOR</text>
<text x="200.2" y="80.3">INTER_HSOR</text>
<text x="225" y="80.3">CONN_HSOR</text>
<text x="16.3" y="84.8">4,5</text>
<text x="18.5" y="86.6">4</text>
<text x="19.7" y="84.8">nRESWARM</text>
<text x="21" y="86.6">nRESPWRON</text>
<text x="63.2" y="89.2">T2_VREF N16</text>
<text x="177" y="87.5">HSMIC.P</text>
<text x="177" y="89.2">HSMIC.M</text>
<text x="177" y="99.9">MIC.MAIN.M</text>
<text x="177" y="98.1">MIC.MAIN.P</text>
<text x="12.8" y="102.6">4,5</text>
<text x="17.9" y="102.6">mSECURE</text>
<text x="177" y="105.2">DIG.MIC.0</text>
<text x="177" y="107">DIG.MIC.1</text>
<text x="198.4" y="114.1">AUXL</text>
<text x="198.4" y="115.9">AUXR</text>
<text x="226.8" y="114.1">CONN_AUXL</text>
<text x="228.6" y="119.5">CONN_AUXR</text>
<text x="17.9" y="125.3">4</text>
<text x="19.9" y="125.3">MCBSP2_CLKX</text>
<text x="189.5" y="122.1">MMC1_CD</text>
<text x="189.5" y="123.9">HOST_nOC</text>
<text x="201.6" y="122.1">9</text>
<text x="201.6" y="123.9">8</text>
<text x="18.5" y="129.2">4</text>
<text x="18.5" y="131">4</text>
<text x="18.5" y="127.3">4</text>
<text x="20.6" y="129.2">MCBSP2_DX</text>
<text x="20.8" y="127.3">MCBSP2_FSX</text>
<text x="21" y="131">MCBSP2_DR</text>
<text x="50.1" y="137.2">T2_XOUT</text>
<text x="7.8" y="155.9">4</text>
<text x="10.3" y="155.9">32KCLKOUT</text>
<text x="50.8" y="151.5">T2_XIN</text>
<text x="34.1" y="167.5">PMU_STAT</text>
<text x="63.2" y="162.1">T2_LED_BG15</text>
<text x="10.1" y="173.7">8 nEN_USB_PWR</text>
</g>
<g font-size="1.6" fill="#004080">
<text x="76.2" y="13.8">HFCLKIN</text>
<text x="76.2" y="15.6">HFCLKOUT</text>
<text x="162.9" y="13.8">ADCIN0</text>
<text x="162.9" y="15.6">ADCIN1</text>
<text x="162.9" y="17.4">ADCIN2</text>
<text x="76.2" y="19.2">CLKEN</text>
<text x="76.2" y="21">CLKEN2</text>
<text x="76.2" y="22.7">CLKREQ</text>
<text x="159.7" y="21">START.ADC</text>
<text x="76.2" y="28.1">UCLK</text>
<text x="76.2" y="29.8">STP/GPIO.9</text>
<text x="76.2" y="24.5">CLK256FS</text>
<text x="153.8" y="28.1">UART1.RXD/GPIO.8</text>
<text x="159.9" y="26.3">UART1.TXD</text>
<text x="76.2" y="31.6">DIR/GPIO.10</text>
<text x="76.2" y="33.4">NXT/GPIO.11</text>
<text x="144.7" y="33.4">RTSO/CLK64K/BERCLK/ADCIN5</text>
<text x="150.8" y="35.2">CTSI/BERDATA/ADCIN3</text>
<text x="76.2" y="37">DATA0/UART4.TXD</text>
<text x="76.2" y="38.7">DATA1/UART4.RXD</text>
<text x="76.2" y="40.5">DATA2/UART4.RTSI</text>
<text x="158.2" y="38.7">RXAF/ADCIN6</text>
<text x="158.3" y="37">TXAF/ADCIN4</text>
<text x="164" y="40.5">MANU</text>
<text x="76.2" y="42.3">DATA3/UART4.CTSO/GPIO.12</text>
<text x="76.2" y="47.6">DATA6/GPIO.4</text>
<text x="76.2" y="44.1">DATA4/GPIO.14</text>
<text x="76.2" y="45.8">DATA5/GPIO.3</text>
<text x="76.2" y="49.4">DATA7/GPIO.5</text>
<text x="213.1" y="53">COM/CASE OUT</text>
<text x="213.1" y="49.4">NC</text>
<text x="221.3" y="49.4">+VCC</text>
<text x="76.2" y="56.5">VBUS</text>
<text x="76.2" y="60.1">DP/UART3.RXD</text>
<text x="76.2" y="61.8">DN/UART3.TXD</text>
<text x="76.2" y="63.6">ID</text>
<text x="158.9" y="65.4">IHF.RIGHT.M</text>
<text x="159.1" y="63.6">IHF.RIGHT.P</text>
<text x="160" y="61.8">IHF.LEFT.M</text>
<text x="160.2" y="60.1">IHF.LEFT.P</text>
<text x="213.1" y="65.4">NC</text>
<text x="221.3" y="65.4">+VCC</text>
<text x="163.9" y="70.7">EAR.P</text>
<text x="213.1" y="69">COM/CASE OUT</text>
<text x="76.2" y="72.5">I2C.CNTL.SDA</text>
<text x="76.2" y="74.3">I2C.CNTL.SCL</text>
<text x="76.2" y="76.1">INT1</text>
<text x="76.2" y="77.9">INT2</text>
<text x="163.7" y="72.5">EAR.M</text>
<text x="164.3" y="77.9">HSOL</text>
<text x="76.2" y="81.4">PWRON</text>
<text x="151.6" y="83.2">PreDriv.RIGHT/ADCIN7</text>
<text x="154.6" y="79.6">PreDriv.LEFT/VMID</text>
<text x="164.1" y="81.4">HSOR</text>
<text x="76.2" y="85">nRESWARM</text>
<text x="76.2" y="86.7">nRESPWRON</text>
<text x="162.1" y="88.5">HSMIC.P</text>
<text x="162.5" y="86.7">VHSMIC</text>
<text x="76.2" y="90.3">VREF</text>
<text x="76.2" y="93.9">SYSEN</text>
<text x="161.8" y="90.3">HSMIC.M</text>
<text x="76.2" y="97.4">BOOT0</text>
<text x="76.2" y="99.2">BOOT1</text>
<text x="155.9" y="97.4">MICBIAS1/VMIC1</text>
<text x="159.6" y="101">MIC.MAIN.M</text>
<text x="159.8" y="99.2">MIC.MAIN.P</text>
<text x="76.2" y="102.7">MSECURE</text>
<text x="152.4" y="106.3">MIC.SUB.P/DIG.MIC.0</text>
<text x="155.9" y="104.5">MICBIAS2/VMIC2</text>
<text x="76.2" y="113.4">PCM.VFS</text>
<text x="76.2" y="111.6">PCM.VDX</text>
<text x="76.2" y="109.9">PCM.VDR</text>
<text x="76.2" y="108.1">PCM.VCK</text>
<text x="152.7" y="108.1">MIC.SUB.M/DIG.MIC1</text>
<text x="76.2" y="118.7">BT.PCM.VDX/GPIO.17/DIG.MIC.CLK1</text>
<text x="164.3" y="117">AUXR</text>
<text x="164.5" y="115.2">AUXL</text>
<text x="76.2" y="120.5">BT.PCM.VDR/GPIO.16/DIG.MIC.CLK0</text>
<text x="76.2" y="125.9">I2S.CLK</text>
<text x="151.2" y="122.3">GPIO.0/CD1/JTAG.TDO</text>
<text x="151.3" y="124.1">GPIO.1/CD2/JTAG.TMS</text>
<text x="161.4" y="125.9">GPIO2/T1</text>
<text x="76.2" y="131.2">I2S.DOUT</text>
<text x="76.2" y="129.4">I2S.DIN</text>
<text x="76.2" y="127.6">I2S.SYNC</text>
<text x="145.5" y="129.4">GPIO.7/VIBRA.SYNC/PWM1/T4</text>
<text x="149.7" y="127.6">GPIO.6/CLKOK/PWM0/T3</text>
<text x="160.1" y="131.2">GPIO.15/T2</text>
<text x="76.2" y="136.5">JTAG.TDI/BERDATA</text>
<text x="76.2" y="134.7">JTAG.TCK/BERCLK</text>
<text x="162.3" y="134.7">RFID.EN</text>
<text x="76.2" y="141.9">TESTV2</text>
<text x="76.2" y="140.1">TEST</text>
<text x="76.2" y="143.6">TESTV1</text>
<text x="162.9" y="143.6">KPD.R2</text>
<text x="162.9" y="141.9">KPD.R1</text>
<text x="162.9" y="140.1">KPD.R0</text>
<text x="76.2" y="145.4">TEST.RESET</text>
<text x="162.9" y="149">KPD.R5</text>
<text x="162.9" y="147.2">KPD.R4</text>
<text x="162.9" y="145.4">KPD.R3</text>
<text x="76.2" y="152.5">32KXIN</text>
<text x="76.2" y="150.7">32KXOUT</text>
<text x="162.9" y="152.5">KPD.R7</text>
<text x="162.9" y="150.7">KPD.R6</text>
<text x="76.2" y="156.1">32KCLKOUT</text>
<text x="162.9" y="156.1">KPD.C0</text>
<text x="162.9" y="161.4">KPD.C3</text>
<text x="162.9" y="159.6">KPD.C2</text>
<text x="162.9" y="157.9">KPD.C1</text>
<text x="76.2" y="166.8">LEDSYNC/GPIO.13</text>
<text x="76.2" y="165">LEDA/VIBRA.P</text>
<text x="76.2" y="163.2">LEDB/VIBRA.M</text>
<text x="162.9" y="165">KPD.C5</text>
<text x="162.9" y="163.2">KPD.C4</text>
<text x="162.9" y="166.8">KPD.C6</text>
<text x="76.2" y="168.5">LEDGND</text>
<text x="162.9" y="168.5">KPD.C7</text>
</g>
<g font-size="1.6" fill="#00f">
<text x="139.4" y="25.1">Headset UART</text>
<text x="139.4" y="32.2">MCPC</text>
<text x="100.2" y="55.3">USB</text>
<text x="139.4" y="66">HandFree</text>
<text x="139.4" y="73.1">Earpeace</text>
<text x="139.4" y="90.8">Headset</text>
<text x="139.4" y="114">AUX Input</text>
<text x="139.4" y="108.6">ANA_MIC</text>
<text x="26.8" y="165.5">GRN</text>
</g>
<g font-size="1.3">
<text x="32.7" y="5.5">5</text>
<text x="86" y="5.5">4</text>
<text x="139.4" y="5.5">3</text>
<text x="192.7" y="5.5">2</text>
<text x="246" y="5.5">1</text>
<text x="4.7" y="28.2">D</text>
<text x="273.2" y="28.2">D</text>
<text x="4.7" y="70.4">C</text>
<text x="273.2" y="70.4">C</text>
<text x="4.7" y="112.7">B</text>
<text x="273.2" y="112.7">B</text>
<text x="4.7" y="154.9">A</text>
<text x="273.2" y="154.9">A</text>
<text x="32.7" y="176.2">5</text>
<text x="86" y="176.2">4</text>
<text x="139.4" y="176.2">3</text>
<text x="192.7" y="176.2">2</text>
<text x="246" y="176.2">1</text>
</g>
<g font-size="1.2" fill="#00f">
<text x="139.4" y="17.7">VINANA2</text>
<text x="139.5" y="15.6">VINANA1</text>
<text x="139.5" y="20.9">IO_1P8</text>
<text x="100.2" y="24.8">IO_1P8</text>
<text x="100.2" y="51.5">IO_1P8</text>
<text x="100.2" y="76.4">IO_1P8</text>
<text x="100.2" y="81.7">VBAT</text>
<text x="100.2" y="85.3">IO_1P8</text>
<text x="100.2" y="90.6">VREF</text>
<text x="100.2" y="94.1">VREF</text>
<text x="100.2" y="99.5">VRTC</text>
<text x="100.2" y="103">IO_1P8</text>
<text x="96.7" y="111.9">IO_1P8</text>
<text x="96.7" y="122.6">IO_1P8</text>
<text x="96.7" y="131.5">IO_1P8</text>
<text x="139.4" y="131.5">IO_1P8</text>
<text x="139.4" y="136.8">VMMC2</text>
<text x="96.7" y="158.2">IO_1P8</text>
<text x="141.1" y="167">IO_1P8</text>
</g>
</svg>
